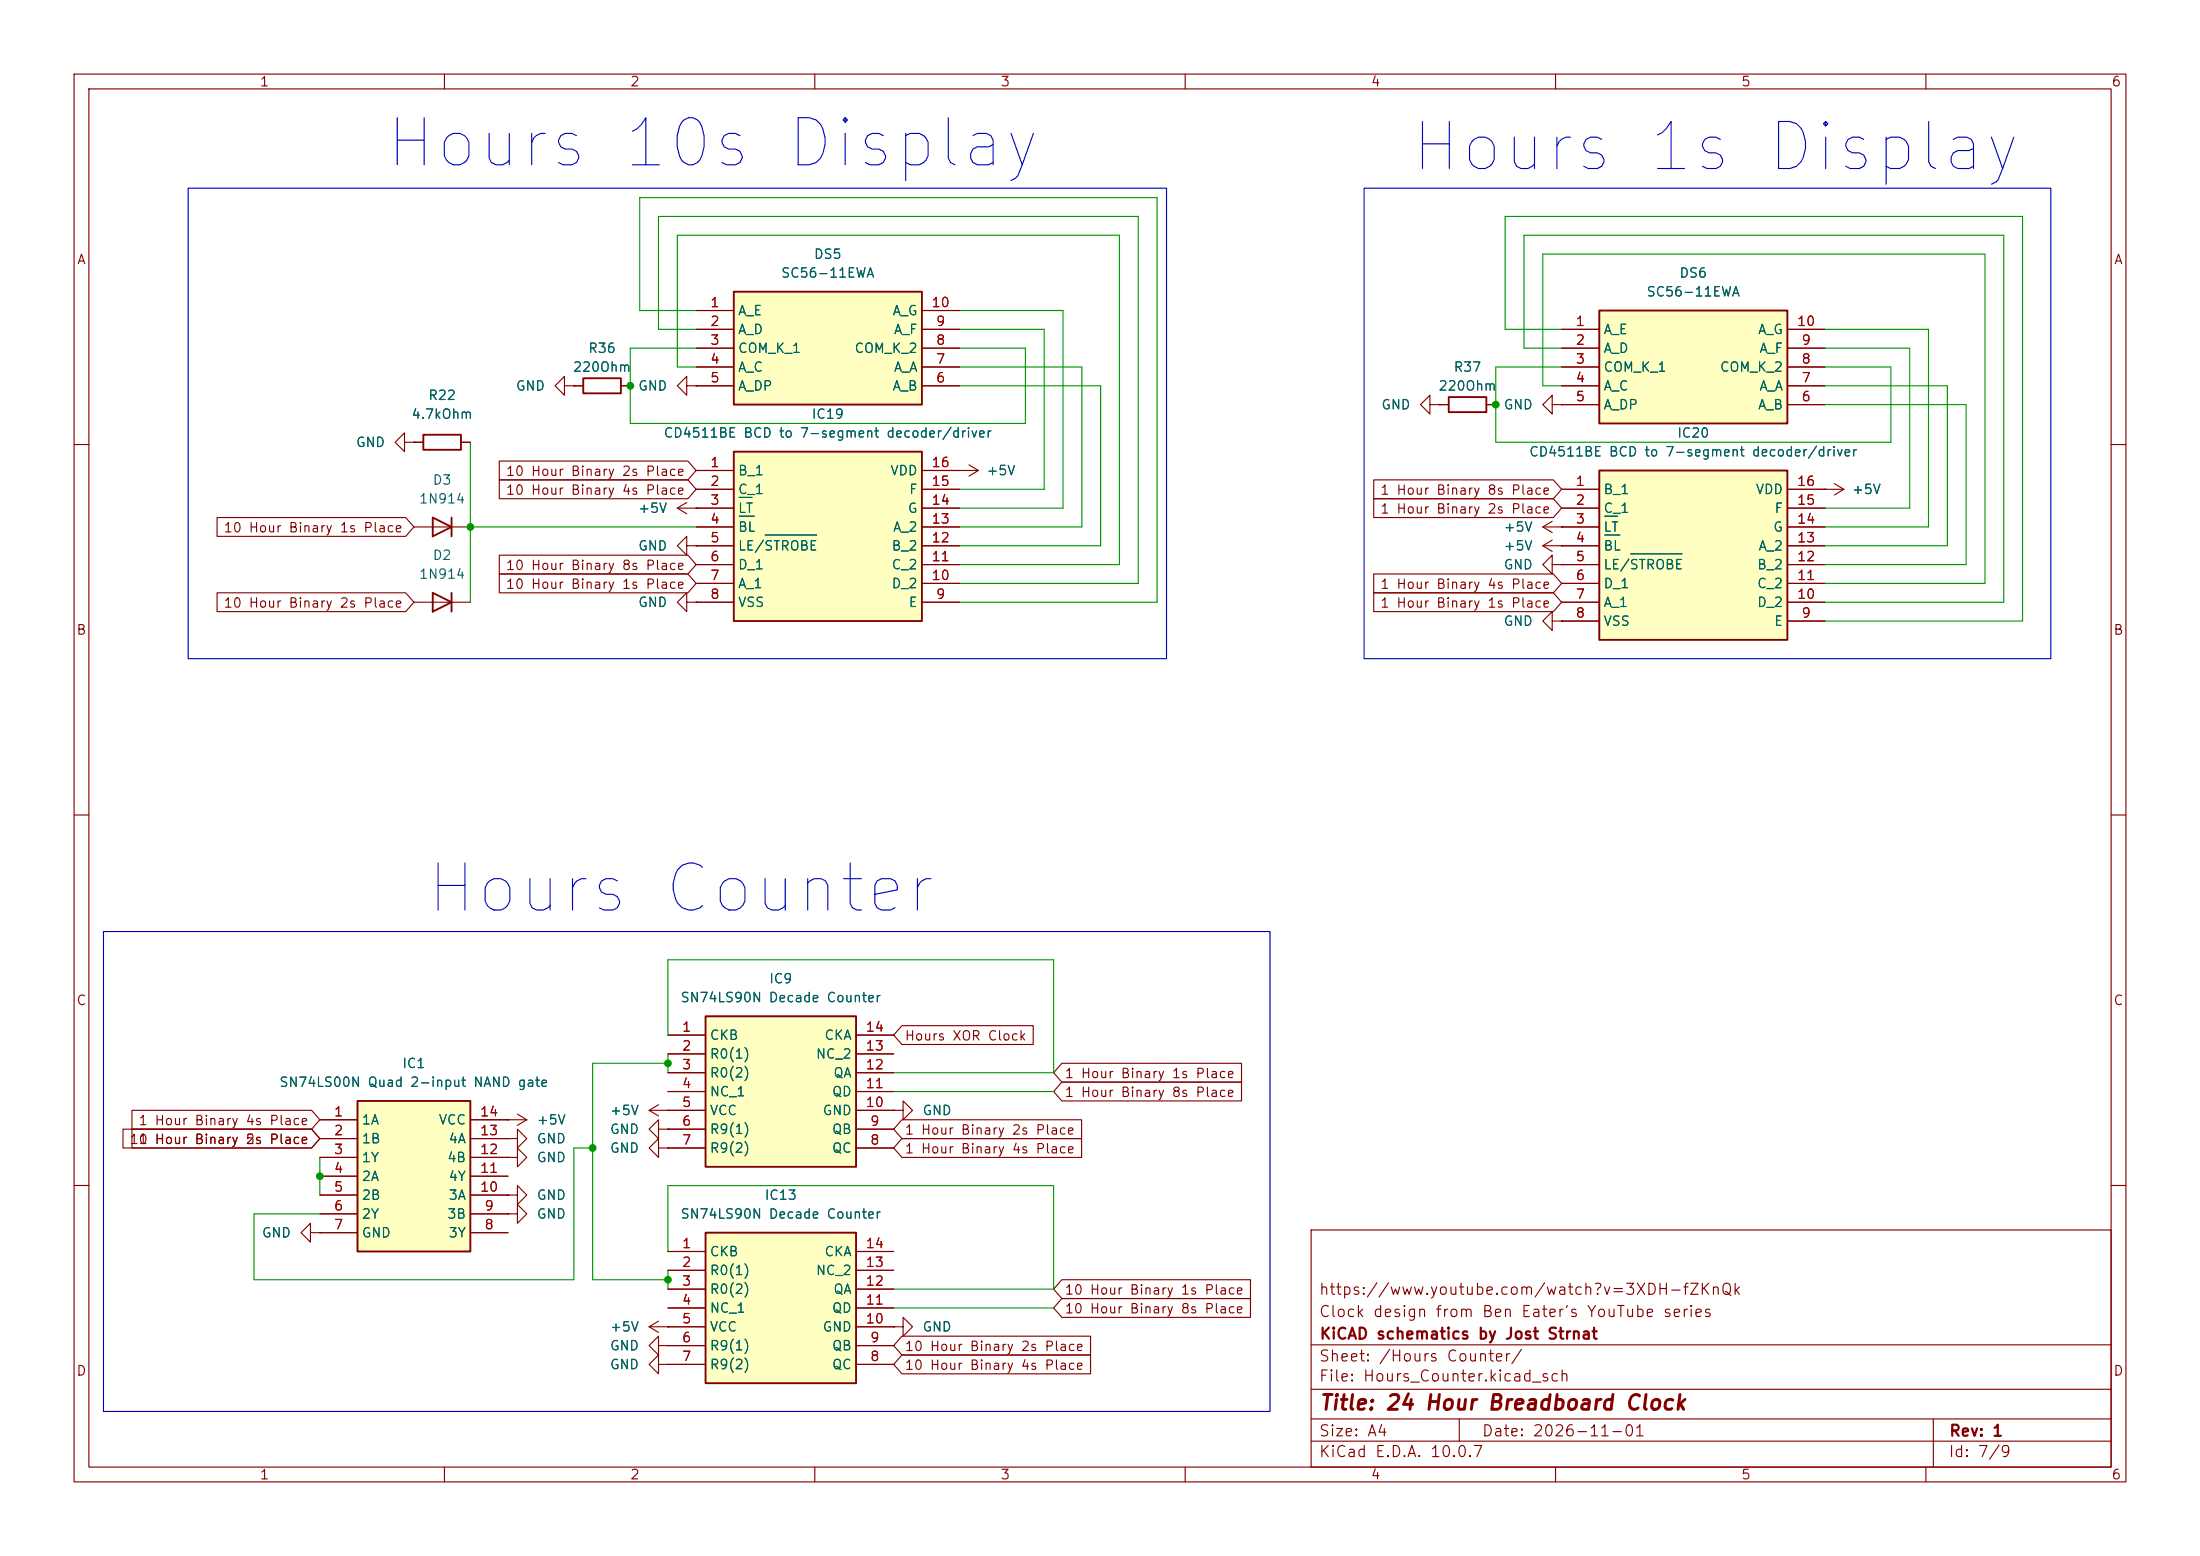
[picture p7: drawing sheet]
<svg xmlns="http://www.w3.org/2000/svg" width="297mm" height="210mm" viewBox="0 0 297 210" stroke-linecap="round" stroke-linejoin="round" font-family="sans-serif">
<g fill="none" stroke="#840000" stroke-width=".15">
<path d="M10 10h277v190h-277zM12 12h273v186h-273zM60 10v2M110 10v2M160 10v2M210 10v2M260 10v2M10 60h2M208.3 73.7l1.2 .7M208.3 73.7h2.5M209.5 72.9l-1.2 .8M210.8 73.7h.1"/>
<path d="M285 60h2M10 110h2M285 110h2M10 160h2M41.9 166.4v-1.3l-1.3 1.3 1.3 1.2v-1.2h1.3M43.2 166.4h.1M177 166h108v32h-108zM285 160h2M60 198v2M110 198v2M160 198v2M177 194.5h108"/>
<path d="M177 191.5h108M177 187.5h108M177 181.5h108M197 191.5v3M210 198v2M260 198v2M261 191.5v6.5"/>
</g>
<path d="M215.9 41.9h25.4v15.3h-25.4z" fill="#ffffc2"/>
<path d="M78.7 51.1h5.1v2h-5.1zM195.6 53.6h5.1v2h-5.1zM215.9 41.9h25.4v15.3h-25.4z" fill="none" stroke="#840000" stroke-width=".25"/>
<g fill="none" stroke="#840000" stroke-width=".15">
<path d="M77.5 52.1h1.2M83.8 52.1h1.3M92.7 52.1v-1.3l-1.3 1.3 1.3 1.2v-1.2h1.3M94 52.1h.1M193 54.6v-1.3l-1.2 1.3 1.2 1.3v-1.3h1.3M194.3 54.6h.1M194.3 54.6h1.3M200.7 54.6h1.2M209.5 54.6v-1.3l-1.2 1.3 1.2 1.3v-1.3h1.3M210.8 54.6h.1M210.8 44.5h5.1M210.8 47h5.1"/>
<path d="M210.8 49.5h5.1M210.8 52.1h5.1M210.8 54.6h5.1M241.3 44.5h5.1M241.3 47h5.1M241.3 49.5h5.1M241.3 52.1h5.1M241.3 54.6h5.1M129.5 63.5h.1M129.5 63.5h2.6M130.8 62.7l1.3 .8M132.1 63.5l-1.3 .8"/>
<path d="M246.4 66h.1M246.4 66h2.5M247.6 65.3l1.3 .7M248.9 66l-1.3 .8M87.6 149.9l1.3 .7M87.6 149.9h2.6M88.9 154.9v-1.2l-1.3 1.2 1.3 1.3v-1.3h1.3M88.9 152.4v-1.3l-1.3 1.3 1.3 1.3v-1.3h1.3M88.9 149.1l-1.3 .8M90.2 154.9h.1M90.2 152.4h.1M90.2 149.9h.1"/>
<path d="M120.6 179.1h1.3v-1.3l1.3 1.3-1.3 1.2v-1.2M120.6 179.1h.1"/>
</g>
<path d="M95.2 137.2h20.4v20.3h-20.4z" fill="#ffffc2"/>
<path d="M95.2 137.2h20.4v20.3h-20.4z" fill="none" stroke="#840000" stroke-width=".25"/>
<g fill="none" stroke="#840000" stroke-width=".15">
<path d="M90.2 139.7h5M115.6 139.7h5M90.2 142.2h5M90.2 144.8h5M90.2 147.3h5M90.2 149.9h5M90.2 152.4h5M90.2 154.9h5M115.6 142.2h5M115.6 144.8h5M115.6 147.3h5M115.6 149.9h5"/>
<path d="M115.6 152.4h5M115.6 154.9h5"/>
</g>
<path d="M95.2 166.4h20.4v20.3h-20.4z" fill="#ffffc2"/>
<path d="M95.2 166.4h20.4v20.3h-20.4z" fill="none" stroke="#840000" stroke-width=".25"/>
<g fill="none" stroke="#840000" stroke-width=".15">
<path d="M208.3 71.1l1.2 .8M208.3 71.1h2.5M209.5 76.2v-1.3l-1.2 1.3 1.2 1.3v-1.3h1.3M209.5 70.4l-1.2 .7M210.8 71.1h.1M210.8 76.2h.1M87.6 179.1h7.6M87.6 179.1l1.3 .7M88.9 178.3l-1.3 .8M90.2 179.1h.1M90.2 168.9h5M90.2 171.5h5"/>
<path d="M90.2 174h5M90.2 176.5h5M115.6 168.9h5M115.6 171.5h5M115.6 174h5M115.6 176.5h5M115.6 179.1h5M88.9 181.6v-1.3l-1.3 1.3 1.3 1.3v-1.3h1.3M90.2 181.6h.1M90.2 181.6h5M90.2 184.2h5M115.6 181.6h5"/>
<path d="M115.6 184.2h5"/>
</g>
<path d="M215.9 63.5h25.4v22.9h-25.4z" fill="#ffffc2"/>
<path d="M215.9 63.5h25.4v22.9h-25.4z" fill="none" stroke="#840000" stroke-width=".25"/>
<g fill="none" stroke="#840000" stroke-width=".15">
<path d="M210.8 66h5.1M210.8 68.6h5.1M210.8 71.1h5.1M210.8 73.7h5.1M210.8 76.2h5.1M210.8 78.7h5.1M241.3 66h5.1M241.3 68.6h5.1M241.3 71.1h5.1M241.3 73.7h5.1M241.3 76.2h5.1M241.3 78.7h5.1"/>
<path d="M210.8 81.3h5.1M210.8 83.8h5.1M241.3 81.3h5.1M241.3 83.8h5.1"/>
</g>
<path d="M216.6 69.7h1.8M216.6 72.2h2.1M220.1 74.8h7" fill="none" stroke="#006464" stroke-width=".15"/>
<path d="M99.1 39.4h25.4v15.2h-25.4z" fill="#ffffc2"/>
<path d="M99.1 39.4h25.4v15.2h-25.4zM57.1 58.7h5.1v2h-5.1zM58.4 69.9l2.6 1.2-2.6 1.3zM61 69.9v2.5M58.4 80l2.6 1.3-2.6 1.3zM61 80v2.6" fill="none" stroke="#840000" stroke-width=".25"/>
<g fill="none" stroke="#840000" stroke-width=".15">
<path d="M54.6 59.7v-1.3l-1.3 1.3 1.3 1.3v-1.3h1.3M55.9 59.7h.1M55.9 59.7h1.2M62.2 59.7h1.3M76.2 52.1v-1.3l-1.3 1.3 1.3 1.2v-1.2h1.3M77.5 52.1h.1M94 41.9h5.1M94 44.5h5.1M94 47h5.1M94 49.5h5.1M94 52.1h5.1M124.5 41.9h5"/>
<path d="M124.5 44.5h5M124.5 47h5M124.5 49.5h5M124.5 52.1h5M55.9 71.1h7.6M55.9 81.3h7.6M92.7 81.3v-1.3l-1.3 1.3 1.3 1.3v-1.3h1.3M94 81.3h.1M209.5 83.8v-1.2l-1.2 1.2 1.2 1.3v-1.3h1.3M210.8 83.8h.1M88.9 184.2v-1.3l-1.3 1.3 1.3 1.2v-1.2h1.3M90.2 184.2h.1"/>
</g>
<path d="M99.1 61h25.4v22.8h-25.4z" fill="#ffffc2"/>
<path d="M99.1 61h25.4v22.8h-25.4z" fill="none" stroke="#840000" stroke-width=".25"/>
<g fill="none" stroke="#840000" stroke-width=".15">
<path d="M91.4 68.6h7.7M91.4 68.6l1.3 .7M92.7 73.7v-1.3l-1.3 1.3 1.3 1.2v-1.2h1.3M92.7 67.8l-1.3 .8M94 73.7h.1M94 68.6h.1M94 63.5h5.1M94 66h5.1M94 71.1h5.1M94 73.7h5.1M94 76.2h5.1M94 78.7h5.1"/>
<path d="M124.5 63.5h5M124.5 66h5M124.5 68.6h5M124.5 71.1h5M124.5 73.7h5M124.5 76.2h5M124.5 78.7h5M94 81.3h5.1M124.5 81.3h5M68.6 156.2h1.2v-1.3l1.3 1.3-1.3 1.3v-1.3M68.6 156.2h.1M68.6 153.7h1.2v-1.3l1.3 1.3-1.3 1.2v-1.2"/>
<path d="M68.6 153.7h.1M120.6 149.9h1.3v-1.3l1.3 1.3-1.3 1.2v-1.2M120.6 149.9h.1M68.6 161.3h1.2v-1.3l1.3 1.3-1.3 1.3v-1.3M68.6 161.3h.1M68.6 163.8h1.2v-1.2l1.3 1.2-1.3 1.3v-1.3M68.6 163.8h.1"/>
</g>
<path d="M99.8 67.1h1.7M99.8 69.7h2M103.3 72.2h6.9" fill="none" stroke="#006464" stroke-width=".15"/>
<path d="M48.3 148.6h15.2v20.3h-15.2z" fill="#ffffc2"/>
<path d="M48.3 148.6h15.2v20.3h-15.2z" fill="none" stroke="#840000" stroke-width=".25"/>
<g fill="none" stroke="#840000" stroke-width=".15">
<path d="M55.9 59.7h.1M55.9 59.7h1.2M62.2 59.7h1.3M77.5 52.1h.1M77.5 52.1h1.2M83.8 52.1h1.3M94 52.1h.1M94 44.5h5.1M94 47h5.1M94 49.5h5.1M94 52.1h5.1M94 41.9h5.1"/>
<path d="M124.5 44.5h5M124.5 47h5M124.5 49.5h5M124.5 52.1h5M124.5 41.9h5M194.3 54.6h.1M194.3 54.6h1.3M200.7 54.6h1.2M210.8 54.6h.1M210.8 44.5h5.1M210.8 47h5.1M210.8 49.5h5.1"/>
<path d="M210.8 52.1h5.1M210.8 54.6h5.1M241.3 44.5h5.1M241.3 47h5.1M241.3 49.5h5.1M241.3 52.1h5.1M241.3 54.6h5.1M29.3 69.8h25.5l1.1 1.3-1.1 1.3h-25.5zM67.4 77.5h25.5l1.1 1.2-1.1 1.3h-25.5zM67.4 62.2h25.5l1.1 1.3-1.1 1.3h-25.5zM67.4 64.8h25.5l1.1 1.2-1.1 1.3h-25.5zM67.4 74.9h25.5l1.1 1.3-1.1 1.3h-25.5z"/>
<path d="M94 73.7h.1M94 68.6h.1M94 63.5h5.1M94 66h5.1M94 68.6h5.1M94 71.1h5.1M94 73.7h5.1M94 76.2h5.1M94 78.7h5.1M124.5 63.5h5M124.5 66h5M124.5 68.6h5"/>
<path d="M124.5 71.1h5M124.5 73.7h5M124.5 76.2h5M124.5 78.7h5M129.5 63.5h.1M185.5 64.8h24.2l1.1 1.2-1.1 1.3h-24.2zM185.5 67.3h24.2l1.1 1.3-1.1 1.3h-24.2zM185.5 77.5h24.2l1.1 1.2-1.1 1.3h-24.2zM210.8 71.1h.1M210.8 76.2h.1M210.8 73.7h.1M210.8 66h5.1"/>
<path d="M210.8 68.6h5.1M210.8 71.1h5.1M210.8 73.7h5.1M210.8 76.2h5.1M210.8 78.7h5.1M241.3 66h5.1M241.3 68.6h5.1M241.3 71.1h5.1M241.3 73.7h5.1M241.3 76.2h5.1M241.3 78.7h5.1M246.4 66h.1"/>
<path d="M29.3 80h25.5l1.1 1.3-1.1 1.3h-25.5zM94 81.3h.1M94 81.3h5.1M124.5 81.3h5M185.5 80h24.2l1.1 1.3-1.1 1.3h-24.2zM210.8 83.8h.1M210.8 81.3h5.1M210.8 83.8h5.1M241.3 81.3h5.1M241.3 83.8h5.1M90.2 139.7h5M115.6 139.7h5"/>
<path d="M121.8 138.4h17.7v2.6h-17.7l-1.2-1.3zM16.6 152.4h25.5l1.1 1.3-1.1 1.2h-25.5zM17.8 152.4h24.3l1.1 1.3-1.1 1.2h-24.3zM17.8 149.9h24.3l1.1 1.2-1.1 1.3h-24.3zM43.2 151.1h5.1M43.2 153.7h5.1M43.2 156.2h5.1M43.2 158.8h5.1M63.5 151.1h7.6M63.5 153.7h5.1M63.5 156.2h5.1M63.5 158.8h5.1"/>
<path d="M68.6 151.1h.1M68.6 156.2h.1M68.6 153.7h.1M69.8 150.4l1.3 .7M71.1 151.1l-1.3 .8M90.2 154.9h.1M90.2 152.4h.1M90.2 149.9h.1M90.2 142.2h5M90.2 144.8h5M90.2 147.3h5M90.2 149.9h5"/>
<path d="M90.2 152.4h5M90.2 154.9h5M115.6 142.2h5M115.6 144.8h5M115.6 147.3h5M115.6 149.9h5M115.6 152.4h5M115.6 154.9h5M120.6 149.9h.1M121.8 151.1h24.2v2.6h-24.2l-1.2-1.3zM121.8 153.7h24.2v2.5h-24.2l-1.2-1.3zM143.4 146h24.2v2.6h-24.2l-1.2-1.3z"/>
<path d="M143.4 143.5h24.2v2.6h-24.2l-1.2-1.3zM43.2 166.4h.1M43.2 161.3h5.1M43.2 163.8h5.1M43.2 166.4h5.1M63.5 161.3h5.1M63.5 163.8h5.1M63.5 166.4h5.1M68.6 161.3h.1M68.6 163.8h.1M90.2 179.1h.1M90.2 168.9h5"/>
<path d="M90.2 171.5h5M90.2 174h5M90.2 176.5h5M90.2 179.1h5M115.6 168.9h5M115.6 171.5h5M115.6 174h5M115.6 176.5h5M115.6 179.1h5M120.6 179.1h.1M143.4 175.3h25.4v2.5h-25.4l-1.2-1.3zM143.4 172.7h25.4v2.6h-25.4l-1.2-1.3z"/>
<path d="M90.2 181.6h.1M90.2 184.2h.1M90.2 181.6h5M90.2 184.2h5M115.6 181.6h5M115.6 184.2h5M121.8 182.9h25.4v2.5h-25.4l-1.2-1.2zM121.8 180.3h25.4v2.6h-25.4l-1.2-1.3z"/>
</g>
<g fill="none" stroke="#009600" stroke-width=".15">
<path d="M63.5 59.7v21.6M94 44.5h-5.1v-15.3h64.8v49.5h-24.2M94 47h-8.9v10.2h53.3v-10.2h-8.9M94 49.5h-2.6v-17.7h59.7v44.4h-21.6M94 41.9h-7.6v-15.2h69.8v54.6h-26.7M129.5 44.5h11.5v21.5h-11.5M129.5 49.5h16.5v21.6h-16.5M129.5 52.1h19.1v21.6h-19.1M129.5 41.9h14v26.7h-14M210.8 52.1h-2.5v-17.8h59.7v44.4h-21.6M210.8 47h-5.1v-15.2h64.8v49.5h-24.1M210.8 49.5h-8.9v10.2h53.4v-10.2h-8.9"/>
<path d="M210.8 44.5h-7.6v-15.3h69.8v54.6h-26.6M246.4 47h11.4v21.6h-11.4M246.4 52.1h16.5v21.6h-16.5M246.4 44.5h13.9v26.6h-13.9M246.4 54.6h19v21.6h-19M63.5 71.1h30.5M90.2 139.7v-10.2h52v15.3h-21.6M43.2 156.2v5.1M80 154.9h-2.5v17.8h-43.2v-8.9h8.9M90.2 142.2v2.6M90.2 143.5h-10.2v29.2h10.2M120.6 147.3h21.6"/>
<path d="M90.2 168.9v-8.9h52v14h-21.6M90.2 171.5v2.5M120.6 176.5h21.6"/>
</g>
<path d="M25.4 25.4h132.1v63.5h-132.1zM184.1 25.4h92.8v63.5h-92.8zM14 125.7h157.4v64.8h-157.4z" fill="none" stroke="#0000c2" stroke-width=".15"/>
<path d="M99.8 67.1h1.7M99.8 69.7h2M103.3 72.2h6.9M216.6 69.7h1.8M216.6 72.2h2.1M220.1 74.8h7" fill="none" stroke="#006464" stroke-width=".15"/>
<g fill="#009600" stroke="#009600" stroke-width=".14">
<circle cx="90.2" cy="172.7" r=".46"/>
<circle cx="80" cy="154.9" r=".46"/>
<circle cx="43.2" cy="158.8" r=".46"/>
<circle cx="201.9" cy="54.6" r=".46"/>
<circle cx="63.5" cy="71.1" r=".46"/>
<circle cx="85.1" cy="52.1" r=".46"/>
<circle cx="90.2" cy="143.5" r=".46"/>
</g>
<g font-size="6.3" fill="#0000c2">
<text x="51.5" y="24.2">Hours 10s Display</text>
<text x="189.9" y="24.7">Hours 1s Display</text>
<text x="57" y="124.7">Hours Counter</text>
</g>
<text font-size="2" fill="#840000" x="178" y="190.8">Title: 24 Hour Breadboard Clock</text>
<g font-size="1.5" fill="#840000">
<text x="178" y="178.1">Clock design from Ben Eater's YouTube series</text>
<text x="178" y="175.1">https://www.youtube.com/watch?v=3XDH-fZKnQk</text>
<text x="178" y="184.1">Sheet: /Hours Counter/</text>
<text x="178" y="181.1">KiCAD schematics by Jost Strnat</text>
<text x="178" y="186.8">File: Hours_Counter.kicad_sch</text>
<text x="178" y="197">KiCad E.D.A. 10.0.7</text>
<text x="178" y="194.2">Size: A4</text>
<text x="200" y="194.2">Date: 2026-11-01</text>
<text x="263" y="197">Id: 7/9</text>
<text x="263" y="194.2">Rev: 1</text>
</g>
<g font-size="1.3" fill="#840000">
<text x="35" y="12">1</text>
<text x="85" y="12">2</text>
<text x="135" y="12">3</text>
<text x="185" y="12">4</text>
<text x="235" y="12">5</text>
<text x="285" y="12">6</text>
<text x="10.3" y="36">A</text>
<text x="285.3" y="36">A</text>
<text x="68.2" y="64.6">10 Hour Binary 2s Place</text>
<text x="68.2" y="67.1">10 Hour Binary 4s Place</text>
<text x="186.2" y="67.1">1 Hour Binary 8s Place</text>
<text x="186.2" y="69.6">1 Hour Binary 2s Place</text>
<text x="30.1" y="72.2">10 Hour Binary 1s Place</text>
<text x="68.2" y="77.3">10 Hour Binary 8s Place</text>
<text x="30.1" y="82.3">10 Hour Binary 2s Place</text>
<text x="68.2" y="79.8">10 Hour Binary 1s Place</text>
<text x="186.2" y="82.3">1 Hour Binary 1s Place</text>
<text x="186.2" y="79.8">1 Hour Binary 4s Place</text>
<text x="10.2" y="86">B</text>
<text x="285.2" y="86">B</text>
<text x="10.2" y="136">C</text>
<text x="285.2" y="136">C</text>
<text x="122.1" y="140.8">Hours XOR Clock</text>
<text x="143.6" y="148.4">1 Hour Binary 8s Place</text>
<text x="143.6" y="145.8">1 Hour Binary 1s Place</text>
<text x="17.4" y="154.7">10 Hour Binary 5s Place</text>
<text x="18.6" y="154.7">1 Hour Binary 2s Place</text>
<text x="18.6" y="152.2">1 Hour Binary 4s Place</text>
<text x="122.1" y="153.5">1 Hour Binary 2s Place</text>
<text x="122.1" y="156">1 Hour Binary 4s Place</text>
<text x="143.6" y="177.6">10 Hour Binary 8s Place</text>
<text x="143.6" y="175">10 Hour Binary 1s Place</text>
<text x="10.2" y="186">D</text>
<text x="122.1" y="185.2">10 Hour Binary 4s Place</text>
<text x="122.1" y="182.7">10 Hour Binary 2s Place</text>
<text x="285.2" y="186">D</text>
<text x="35" y="200">1</text>
<text x="85" y="200">2</text>
<text x="135" y="200">3</text>
<text x="185" y="200">4</text>
<text x="235" y="200">5</text>
<text x="285" y="200">6</text>
</g>
<g font-size="1.3" fill="#006464">
<text x="109.8" y="35.3">DS5</text>
<text x="105.3" y="37.8">SC56-11EWA</text>
<text x="222.2" y="40.3">SC56-11EWA</text>
<text x="226.6" y="37.8">DS6</text>
<text x="79.3" y="48">R36</text>
<text x="99.5" y="42.9">A_E</text>
<text x="99.5" y="45.4">A_D</text>
<text x="99.5" y="48">COM_K_1</text>
<text x="115.3" y="48">COM_K_2</text>
<text x="120.4" y="42.9">A_G</text>
<text x="120.6" y="45.4">A_F</text>
<text x="216.4" y="45.4">A_E</text>
<text x="216.4" y="48">A_D</text>
<text x="237.2" y="45.4">A_G</text>
<text x="237.4" y="48">A_F</text>
<text x="69.6" y="53">GND</text>
<text x="77.3" y="50.5">220Ohm</text>
<text x="86.1" y="53">GND</text>
<text x="99.5" y="50.5">A_C</text>
<text x="99.5" y="53">A_DP</text>
<text x="120.4" y="53">A_B</text>
<text x="120.6" y="50.5">A_A</text>
<text x="194.1" y="53">220Ohm</text>
<text x="196.1" y="50.5">R37</text>
<text x="216.4" y="50.5">COM_K_1</text>
<text x="216.4" y="53">A_C</text>
<text x="232.1" y="50.5">COM_K_2</text>
<text x="237.4" y="53">A_A</text>
<text x="55.5" y="56.8">4.7kOhm</text>
<text x="57.7" y="54.3">R22</text>
<text x="89.5" y="59.4">CD4511BE BCD to 7-segment decoder/driver</text>
<text x="109.5" y="56.8">IC19</text>
<text x="186.4" y="55.6">GND</text>
<text x="202.9" y="55.6">GND</text>
<text x="216.4" y="55.6">A_DP</text>
<text x="226.3" y="59.4">IC20</text>
<text x="237.2" y="55.6">A_B</text>
<text x="48" y="60.7">GND</text>
<text x="58.3" y="65.7">D3</text>
<text x="99.5" y="64.5">B_1</text>
<text x="120.1" y="64.5">VDD</text>
<text x="133.1" y="64.5">+5V</text>
<text x="206.3" y="61.9">CD4511BE BCD to 7-segment decoder/driver</text>
<text x="56.5" y="68.3">1N914</text>
<text x="86.1" y="69.5">+5V</text>
<text x="99.5" y="67">C_1</text>
<text x="99.5" y="69.5">LT</text>
<text x="122.5" y="69.5">G</text>
<text x="122.6" y="67">F</text>
<text x="216.4" y="67">B_1</text>
<text x="216.4" y="69.5">C_1</text>
<text x="236.9" y="67">VDD</text>
<text x="239.5" y="69.5">F</text>
<text x="249.9" y="67">+5V</text>
<text x="58.3" y="75.9">D2</text>
<text x="86.1" y="74.6">GND</text>
<text x="99.5" y="72.1">BL</text>
<text x="99.5" y="74.6">LE/STROBE</text>
<text x="99.5" y="77.2">D_1</text>
<text x="120.3" y="77.2">C_2</text>
<text x="120.3" y="74.6">B_2</text>
<text x="120.5" y="72.1">A_2</text>
<text x="202.9" y="74.6">+5V</text>
<text x="202.9" y="72.1">+5V</text>
<text x="202.9" y="77.2">GND</text>
<text x="216.4" y="72.1">LT</text>
<text x="216.4" y="74.6">BL</text>
<text x="216.4" y="77.2">LE/STROBE</text>
<text x="237.1" y="77.2">B_2</text>
<text x="237.3" y="74.6">A_2</text>
<text x="239.3" y="72.1">G</text>
<text x="56.5" y="78.4">1N914</text>
<text x="86.1" y="82.2">GND</text>
<text x="99.5" y="79.7">A_1</text>
<text x="99.5" y="82.2">VSS</text>
<text x="120.3" y="79.7">D_2</text>
<text x="122.6" y="82.2">E</text>
<text x="216.4" y="79.7">D_1</text>
<text x="216.4" y="82.2">A_1</text>
<text x="237.1" y="82.2">D_2</text>
<text x="237.1" y="79.7">C_2</text>
<text x="202.9" y="84.8">GND</text>
<text x="216.4" y="84.8">VSS</text>
<text x="239.4" y="84.8">E</text>
<text x="91.8" y="135.6">SN74LS90N Decade Counter</text>
<text x="103.7" y="133">IC9</text>
<text x="95.7" y="140.7">CKB</text>
<text x="95.7" y="143.2">R0(1)</text>
<text x="110.1" y="143.2">NC_2</text>
<text x="111.2" y="140.7">CKA</text>
<text x="37.6" y="147">SN74LS00N Quad 2-input NAND gate</text>
<text x="54.2" y="144.5">IC1</text>
<text x="95.7" y="145.7">R0(2)</text>
<text x="95.7" y="148.3">NC_1</text>
<text x="112.2" y="148.3">QD</text>
<text x="112.4" y="145.7">QA</text>
<text x="48.7" y="152.1">1A</text>
<text x="48.7" y="154.6">1B</text>
<text x="59.1" y="152.1">VCC</text>
<text x="60.5" y="154.6">4A</text>
<text x="72.4" y="154.6">GND</text>
<text x="72.4" y="152.1">+5V</text>
<text x="82.3" y="155.9">GND</text>
<text x="82.3" y="153.4">GND</text>
<text x="82.3" y="150.8">+5V</text>
<text x="95.7" y="150.8">VCC</text>
<text x="95.7" y="153.4">R9(1)</text>
<text x="95.7" y="155.9">R9(2)</text>
<text x="111" y="150.8">GND</text>
<text x="112.2" y="155.9">QC</text>
<text x="112.2" y="153.4">QB</text>
<text x="124.4" y="150.8">GND</text>
<text x="48.7" y="157.2">1Y</text>
<text x="48.7" y="159.7">2A</text>
<text x="60.3" y="157.2">4B</text>
<text x="60.5" y="159.7">4Y</text>
<text x="72.4" y="157.2">GND</text>
<text x="35.3" y="167.3">GND</text>
<text x="48.7" y="162.3">2B</text>
<text x="48.7" y="164.8">2Y</text>
<text x="48.7" y="167.3">GND</text>
<text x="60.3" y="164.8">3B</text>
<text x="60.5" y="167.3">3Y</text>
<text x="60.5" y="162.3">3A</text>
<text x="72.4" y="162.3">GND</text>
<text x="72.4" y="164.8">GND</text>
<text x="91.8" y="164.8">SN74LS90N Decade Counter</text>
<text x="103.1" y="162.3">IC13</text>
<text x="95.7" y="169.9">CKB</text>
<text x="95.7" y="172.4">R0(1)</text>
<text x="110.1" y="172.4">NC_2</text>
<text x="111.2" y="169.9">CKA</text>
<text x="95.7" y="175">R0(2)</text>
<text x="95.7" y="177.5">NC_1</text>
<text x="112.2" y="177.5">QD</text>
<text x="112.4" y="175">QA</text>
<text x="82.3" y="180">+5V</text>
<text x="82.3" y="182.6">GND</text>
<text x="82.3" y="185.1">GND</text>
<text x="95.7" y="180">VCC</text>
<text x="95.7" y="182.6">R9(1)</text>
<text x="95.7" y="185.1">R9(2)</text>
<text x="111" y="180">GND</text>
<text x="112.2" y="185.1">QC</text>
<text x="112.2" y="182.6">QB</text>
<text x="124.4" y="180">GND</text>
</g>
<g font-size="1.3" fill="#a90000">
<text x="95.8" y="41.8">1</text>
<text x="125.7" y="41.8">10</text>
<text x="95.8" y="44.3">2</text>
<text x="95.8" y="46.9">3</text>
<text x="126.3" y="46.9">8</text>
<text x="126.3" y="44.3">9</text>
<text x="212.6" y="44.3">1</text>
<text x="212.6" y="46.9">2</text>
<text x="242.5" y="44.3">10</text>
<text x="243.1" y="46.9">9</text>
<text x="95.8" y="49.4">4</text>
<text x="95.8" y="51.9">5</text>
<text x="126.3" y="51.9">6</text>
<text x="126.3" y="49.4">7</text>
<text x="212.6" y="49.4">3</text>
<text x="212.6" y="51.9">4</text>
<text x="243.1" y="51.9">7</text>
<text x="243.1" y="49.4">8</text>
<text x="212.6" y="54.5">5</text>
<text x="243.1" y="54.5">6</text>
<text x="95.8" y="63.4">1</text>
<text x="95.8" y="65.9">2</text>
<text x="125.7" y="65.9">15</text>
<text x="125.7" y="63.4">16</text>
<text x="212.6" y="65.9">1</text>
<text x="242.5" y="65.9">16</text>
<text x="95.8" y="68.4">3</text>
<text x="95.8" y="71">4</text>
<text x="125.7" y="71">13</text>
<text x="125.7" y="68.4">14</text>
<text x="212.6" y="68.4">2</text>
<text x="212.6" y="71">3</text>
<text x="242.5" y="71">14</text>
<text x="242.5" y="68.4">15</text>
<text x="95.8" y="73.5">5</text>
<text x="95.8" y="76.1">6</text>
<text x="125.7" y="76.1">11</text>
<text x="125.7" y="73.5">12</text>
<text x="212.6" y="73.5">4</text>
<text x="212.6" y="76.1">5</text>
<text x="242.5" y="76.1">12</text>
<text x="242.5" y="73.5">13</text>
<text x="95.8" y="78.6">7</text>
<text x="95.8" y="81.1">8</text>
<text x="125.7" y="78.6">10</text>
<text x="126.3" y="81.1">9</text>
<text x="212.6" y="78.6">6</text>
<text x="212.6" y="81.1">7</text>
<text x="212.6" y="83.7">8</text>
<text x="242.5" y="81.1">10</text>
<text x="242.5" y="78.6">11</text>
<text x="243.1" y="83.7">9</text>
<text x="92" y="139.6">1</text>
<text x="92" y="142.1">2</text>
<text x="116.8" y="142.1">13</text>
<text x="116.8" y="139.6">14</text>
<text x="92" y="144.6">3</text>
<text x="92" y="147.2">4</text>
<text x="92" y="149.7">5</text>
<text x="116.8" y="149.7">10</text>
<text x="116.8" y="147.2">11</text>
<text x="116.8" y="144.6">12</text>
<text x="45" y="151">1</text>
<text x="45" y="153.5">2</text>
<text x="64.7" y="153.5">13</text>
<text x="64.7" y="151">14</text>
<text x="92" y="152.3">6</text>
<text x="92" y="154.8">7</text>
<text x="117.4" y="154.8">8</text>
<text x="117.4" y="152.3">9</text>
<text x="45" y="156.1">3</text>
<text x="45" y="158.6">4</text>
<text x="45" y="161.2">5</text>
<text x="64.7" y="161.2">10</text>
<text x="64.7" y="158.6">11</text>
<text x="64.7" y="156.1">12</text>
<text x="45" y="163.7">6</text>
<text x="45" y="166.2">7</text>
<text x="65.3" y="166.2">8</text>
<text x="65.3" y="163.7">9</text>
<text x="92" y="168.8">1</text>
<text x="92" y="171.3">2</text>
<text x="92" y="173.9">3</text>
<text x="116.8" y="173.9">12</text>
<text x="116.8" y="171.3">13</text>
<text x="116.8" y="168.8">14</text>
<text x="92" y="176.4">4</text>
<text x="92" y="178.9">5</text>
<text x="116.8" y="178.9">10</text>
<text x="116.8" y="176.4">11</text>
<text x="92" y="181.5">6</text>
<text x="92" y="184">7</text>
<text x="117.4" y="184">8</text>
<text x="117.4" y="181.5">9</text>
</g>
</svg>
